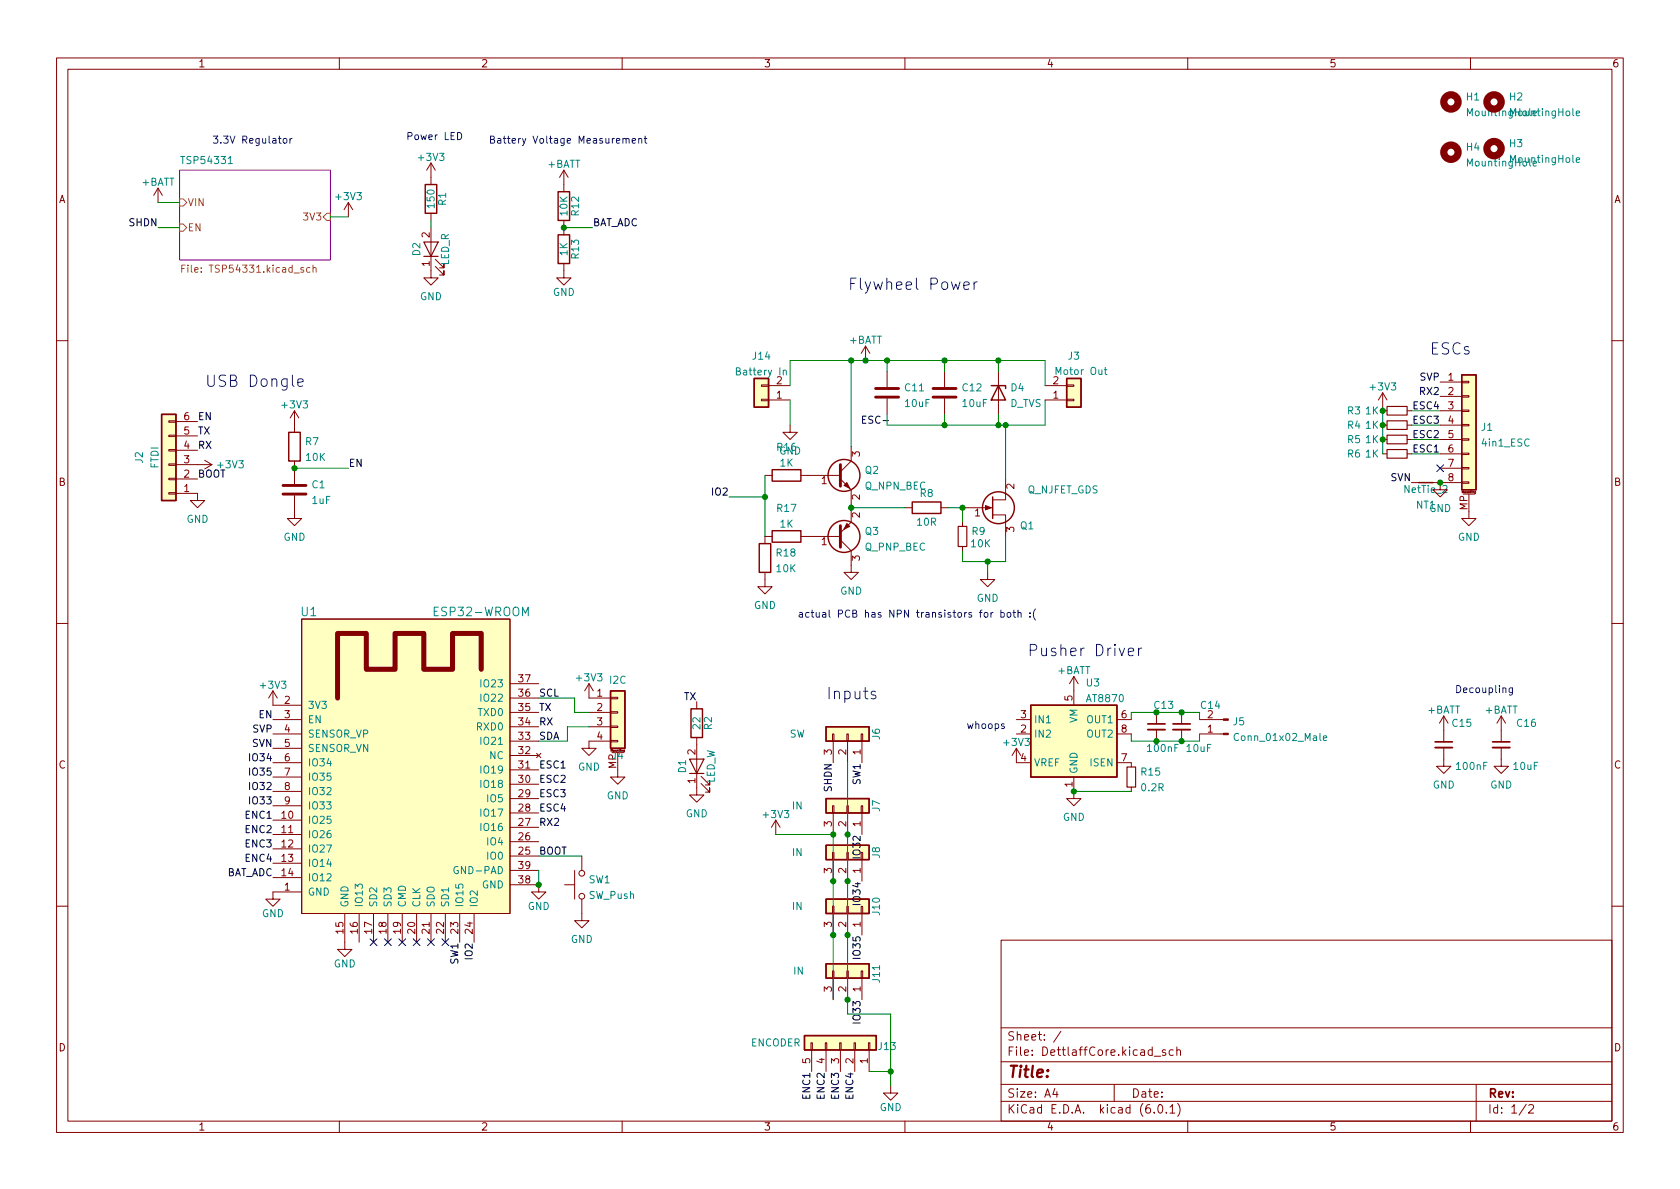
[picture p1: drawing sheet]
<svg xmlns="http://www.w3.org/2000/svg" width="297mm" height="210mm" viewBox="0 0 297 210" stroke-linecap="round" stroke-linejoin="round" font-family="sans-serif">
<g fill="none" stroke="#840000" stroke-width=".18">
<path d="M10 10.2h277v190.1h-277zM12 12.2h273v186.1h-273zM60 10.2v2M110 10.2v2M160 10.2v2M210 10.2v2M260 10.2v2M27.9 33.3l-.7 1.2M27.9 33.3v2.5M27.9 33.3l.8 1.2M61.6 35.8l-.8 1.3M61.6 35.8v2.5"/>
<path d="M61.6 35.8l.8 1.3M76.2 28.8v3.8M76.2 37.7v1.3M76.2 28.8l-.8 1.3M76.2 28.8l.8 1.3M99.7 30.1v3.8M99.7 39v2.5M99.7 30.1l-.8 1.3M99.7 30.1l.8 1.3M76.2 40.3v8.8h1.3l-1.3 1.3-1.3-1.3h1.3M77 47.1l1.5 1.5v-.7v.7h-.8M77 45.8l1.5 1.6v-.8v.8h-.8"/>
<path d="M99.7 46.6v2.5h1.3l-1.3 1.3-1.3-1.3h1.3M10 60.2h2M29.8 74.4h1.3v.3h-1.3zM29.8 77h1.3v.2h-1.3zM29.8 79.5h1.3v.3h-1.3zM31.1 79.6h3.8M31.1 77.1h3.8M31.1 74.5h3.8M52.1 72.6v3.8M52.1 72.6l-.8 1.3M52.1 72.6l.7 1.3M134.6 68.1h1.3v.2h-1.3z"/>
<path d="M134.6 70.6h1.3v.3h-1.3zM135.9 70.7h3.8M135.9 68.2h3.8M139.7 75.2v1.2h1.3l-1.3 1.3-1.3-1.3h1.3M150.5 79v2.5l-1.9 1.9M153 61.2l-.7 1.3M153 61.2v2.5M153 61.2l.8 1.3M156.8 65.7v2.7M156.8 70.5v2.8M167 65.7v2.7M167 70.5v2.8"/>
<path d="M176.5 65.7v7.6M184.8 70.7h3.8M184.8 68.2h3.8M188.6 68.1h1.3v.2h-1.3zM188.6 70.6h1.3v.3h-1.3zM244.5 72.6h.7M244.5 75.2h.7M244.5 77.7h.7M244.5 69.5l-.8 1.2M244.5 69.5v2.5M244.5 69.5l.7 1.2M248.8 72.6h.8"/>
<path d="M248.8 75.2h.8M248.8 77.7h.8M254.6 67.6h3.8M254.6 70.1h3.8M254.6 72.6h3.8M254.6 75.2h3.8M254.6 77.7h3.8M258.4 77.6h1.3v.2h-1.3zM258.4 75.1h1.3v.2h-1.3zM258.4 72.5h1.3v.3h-1.3zM258.4 70h1.3v.2h-1.3zM258.4 67.4h1.3v.3h-1.3z"/>
<path d="M285 60.2h2M29.8 82h1.3v.3h-1.3zM29.8 84.6h1.3v.2h-1.3zM29.8 87.1h1.3v.3h-1.3zM31.1 87.2h3.8v1.3h-1.2l1.2 1.3 1.3-1.3h-1.3M31.1 82.2h6.4M31.1 84.7h3.8M36.2 81.4l1.3 .8M37.5 82.2l-1.3 .7M52.1 87.6v4.1h1.2l-1.2 1.3-1.3-1.3h1.3M52.1 81.5v4.1M135.3 84.1h1.2"/>
<path d="M136.5 94.9h-1.2v1.2M141.6 94.9h7M141.6 84.1h7M148.6 95.5l1.9 1.9v3.8h1.3l-1.3 1.3-1.3-1.3h1.3M148.6 84.7l1.9 1.9v2.5M150.5 89.8v2.5l-1.9 1.9M160 89.8h1.3M166.4 89.8h1.2M170.2 89.8h5.3M170.2 92.3v.8M170.2 96.6v.8M175.5 91.1h2.3v3.8"/>
<path d="M177.8 84.7v3.7h-2.3M244.5 80.3h.7M248.8 80.3h.8M254.6 80.3h3.8M254.6 82.8h3.8M254.6 85.3h3.8M258.4 85.2h1.3v.3h-1.3zM258.4 82.7h1.3v.2h-1.3zM258.4 80.1h1.3v.3h-1.3zM258.7 87.4h2M259.7 87.4v4.3h1.3l-1.3 1.3-1.3-1.3h1.3M260.9 86.9v.3l-.2 .1"/>
<path d="M260.9 86.9l-.2 .1 .1 .1h.1M10 110.2h2M53.3 109.5h36.9v52h-36.9zM135.3 101.2v2.6h1.2l-1.2 1.2-1.3-1.2h1.3M174.6 101.2v1.3h1.3l-1.3 1.3-1.2-1.3h1.2M189.9 119.6l-.8 1.3M189.9 119.6v5.1M189.9 119.6l.7 1.3M285 110.2h2M48.3 127.2h5M48.3 129.8h5M48.3 134.9h5"/>
<path d="M48.3 122.2v2.5h5M48.3 132.3h5M48.3 137.4h5M48.3 139.9h5M48.3 122.2l-.8 1.2M48.3 122.2l.7 1.2M90.2 138.7h5M90.2 136.1h5M90.2 133.6h5M90.2 131.1h5M90.2 128.5h5M90.2 126h5"/>
<path d="M90.2 123.4h5M90.2 120.9h5M94.9 133.2l.7 .8M95.6 133.2l-.7 .8M104.1 120.9l-.7 1.3M104.1 120.9v2.5h3.8M104.1 120.9l.8 1.3M104.1 128.5h3.8M104.1 126h3.8M107.9 130.9h1.3v.3h-1.3zM107.9 128.4h1.3v.2h-1.3zM107.9 125.9h1.3v.2h-1.3z"/>
<path d="M107.9 123.3h1.3v.3h-1.3zM107.9 131.1h-3.8v1.2h1.3l-1.3 1.3-1.2-1.3h1.2M109.2 133.1v4.3h1.3l-1.3 1.3-1.3-1.3h1.3M123.2 130.4v10.2h1.3l-1.3 1.3-1.3-1.3h1.3M123.2 124.1v1.2M124 138.6l1.5 1.5v-.8v.8h-.8M124 137.3l1.5 1.5v-.8v.8h-.8M147.2 129.8h.2v1.3h-.2zM147.3 131.1v3.8M149.7 129.8h.3v1.3h-.3zM149.9 131.1v3.8M152.3 129.8h.2v1.3h-.2z"/>
<path d="M152.4 131.1v3.8M179.7 127.2h2.5M179.7 129.8h2.5M179.7 132.3v2.6h2.5M179.7 132.3l-.8 1.3M179.7 132.3l.8 1.3M189.9 137.4v3.8h1.2l-1.2 1.3-1.3-1.3h1.3M197.5 134.9h2.5v.7M197.5 127.2h2.5M197.5 129.8h2.5M200 139.2v.7M204.5 126v2"/>
<path d="M204.5 129v2.1M208.9 126v2M208.9 129v2.1M212.1 127.2h4.2M212.1 129.8h4.2M255.3 132.2v3.3h1.2l-1.2 1.3-1.3-1.3h1.3M255.3 126.6l-.8 1.3M255.3 126.6v4.6M255.3 126.6l.7 1.3M265.4 132.2v3.3h1.3l-1.3 1.3-1.2-1.3h1.2M265.4 126.6v4.6M265.4 126.6l-.7 1.3"/>
<path d="M265.4 126.6l.8 1.3M48.3 145h5M48.3 147.6h5M48.3 150.1h5M48.3 152.6h5M48.3 155.2h5M48.3 142.5h5M53.3 157.7h-5v1.3h1.2l-1.2 1.3-1.3-1.3h1.3M90.2 156.5h5v1.2h1.3l-1.3 1.3-1.2-1.3h1.2M90.2 151.4h5M90.2 148.8h5M90.2 146.3h5"/>
<path d="M90.2 143.8h5M90.2 141.2h5M90.2 153.9h5M99.8 156.5h1.8M101.6 153.9v5.1M102.9 159v3.8h1.2l-1.2 1.3-1.3-1.3h1.3M102.9 151.4v2.5M137.2 145l.7 1.3M137.2 145v2.6M137.2 145l-.8 1.3M147.2 142.5h.2v1.3h-.2zM147.2 150.7h.2v1.3h-.2z"/>
<path d="M147.3 143.8v3.8M147.3 152v3.8M149.7 142.5h.3v1.3h-.3zM149.7 150.7h.3v1.3h-.3zM149.9 143.8v3.8M149.9 152v3.8M152.3 142.5h.2v1.3h-.2zM152.3 150.7h.2v1.3h-.2zM152.4 143.8v3.8M152.4 152v3.8M10 160.2h2M61 161.5v6.4h1.2l-1.2 1.3-1.3-1.3h1.3"/>
<path d="M63.5 161.5v5.1M66 161.5v5.1M68.6 161.5v5.1M71.1 161.5v5.1M73.7 161.5v5.1M76.2 161.5v5.1M78.7 161.5v5.1M81.3 161.5v5.1M83.8 161.5v5.1M147.2 171.7h.2v1.3h-.2zM147.2 160.3h.2v1.2h-.2zM147.3 161.5v3.8"/>
<path d="M147.3 173v3.8M149.7 171.7h.3v1.3h-.3zM149.7 160.3h.3v1.2h-.3zM149.9 161.5v3.8M149.9 173v3.8M152.3 171.7h.2v1.3h-.2zM152.3 160.3h.2v1.2h-.2zM152.4 161.5v3.8M152.4 173v3.8M177 166.3h108v32h-108zM285 160.2h2M60 198.3v2"/>
<path d="M110 198.3v2M143.4 184.4h.2v1.3h-.2zM143.5 185.7v3.8M145.9 184.4h.3v1.3h-.3zM146 185.7v3.8M148.5 184.4h.2v1.3h-.2zM148.6 185.7v3.8M151 184.4h.3v1.3h-.3zM151.1 185.7v3.8M153.5 184.4h.3v1.3h-.3zM153.7 185.7v3.8M157.5 192v1.3h1.2l-1.2 1.3-1.3-1.3h1.3"/>
<path d="M160 198.3v2M177 194.8h108M177 191.8h108M177 187.8h108M177 181.8h108M186.5 192.5l-.4 1h1M186.9 193v1M187.6 182.4l-1.3 1.9M197 191.8v3M204.1 196.7v.1M204.1 186.8h1.1M204.9 195.4l.2-.1a.81 .81 0 0 1 .6 .7 .81 .81 0 0 1-.3 .8h-.2a.81 .81 0 0 1-.6-.6 .81 .81 0 0 1 .3-.8z"/>
<path d="M206.1 185.7l-.4-.1-.2 .2 .1 .3 .5 .1v.4h-.6M206.2 196.7v.1M206.9 195.8l.4-.5v1.5M206.9 196.8h.8M207.4 185.7l-.4-.1-.3 .3v.4l.2 .3h.5M208.1 185.8l.2-.2 .3 .1 .1 .9M208.1 185.1v1.5M208.2 195.1a1.72 1.72 0 0 1 0 2.3M210 198.3v2M260 198.3v2M261 191.8v6.5M269.9 195.3l-1.3 1.9"/>
<path d="M270.3 195.5l.6-.2 .2 .2 .1 .3-1 1h1"/>
<circle cx="102.9" cy="154.4" r=".51"/>
<circle cx="102.9" cy="158.5" r=".51"/>
</g>
<path d="M31.7 30.1h26.7v15.9h-26.7z" fill="#fff" stroke="#fff" stroke-width=".18"/>
<path d="M31.7 30.1h26.7v15.9h-26.7z" fill="none" stroke="#840084" stroke-width=".18"/>
<path d="M31.7 35.2h.7l.6 .6-.6 .6h-.7zM31.7 39.6h.7l.6 .7-.6 .6h-.7zM57.8 37.7h.6v1.3h-.6l-.7-.7zM32.1 47.5h.5M32.7 46.9h-.6v1.2M54.8 47.4l-.4-.1-.2 .2 .1 .6h.5M55.4 47.4l.1-.1 .3 .1 .1 .7M55.4 46.9v1.2" fill="none" stroke="#848400" stroke-width=".18"/>
<path d="M40.4 28.9h.7M278.7 20l.6-.1-.1-.2-.3-.1-.2 .2 .1 .6h.4M278.7 28.3l.6-.1-.1-.3h-.3l-.2 .2 .1 .6h.4M138.5 65.6l.2-.1h.3v.8M140.7 79a.64 .64 0 0 1 .7 .7 .64 .64 0 0 1-.7 .6zM195.2 65.4h.5M195.4 65v1l.3 .2M234 130.5l.6-.1-.1-.2-.3-.1-.2 .2v.6h.5M81 153.3a.59 .59 0 0 0-.8 .6 .59 .59 0 0 0 .8 .5v-.5h-.2" fill="none" stroke="#008484" stroke-width=".18"/>
<path d="M74.9 42.8h2.6l-1.3 2.5zM74.9 45.3h2.6M245.2 79.5h3.6v1.5h-3.6zM245.2 77h3.6v1.5h-3.6zM245.2 74.4h3.6v1.5h-3.6zM245.2 71.9h3.6v1.5h-3.6zM169.4 93.1h1.5v3.5h-1.5zM121.9 134.2h2.6l-1.3 2.6zM121.9 136.8h2.6M199.3 135.6h1.5v3.6h-1.5z" fill="none" stroke="#840000" stroke-width=".2"/>
<g fill="none" stroke="#840000" stroke-width=".25">
<path d="M75.2 32.6h2v5.1h-2zM98.7 33.9h2v5.1h-2zM98.7 41.5h2v5.1h-2zM28.6 73.3h2.5v15.2h-2.5zM51.1 76.4h2v5.1h-2zM133.3 66.9h2.6v5.1h-2.6zM175.3 68.2h2.5v.5M176.5 68.2l1.3 2.5h-2.5zM188.6 66.9h2.5v5.1h-2.5zM258.4 66.3h2.6v20.3h-2.6zM134.2 96.1h2.1v5.1h-2.1zM136.5 93.8h5.1v2.1h-5.1z"/>
<path d="M136.5 83.1h5.1v2h-5.1zM161.3 88.8h5.1v2h-5.1zM175.5 87.9v3.8M107.9 122.2h2.6v10.1h-2.6zM122.2 125.3h2v5.1h-2zM146 128.5h7.7v2.6h-7.7zM182.2 124.7h15.3v12.7h-15.3zM146 141.2h7.7v2.6h-7.7zM146 159h7.7v2.5h-7.7zM146 149.5h7.7v2.5h-7.7zM146 170.4h7.7v2.6h-7.7zM142.2 183.1h12.7v2.6h-12.7z"/>
<circle cx="149.2" cy="84.1" r="2.82"/>
<circle cx="149.2" cy="94.9" r="2.82"/>
<circle cx="176.5" cy="89.8" r="2.82"/>
</g>
<path d="M154.8 70.2h4.1M154.8 68.7h4.1M165 70.2h4M165 68.7h4M50 87.4h4.1M50 85.8h4.1M148.6 93v3.8M148.6 82.2v3.8" fill="none" stroke="#840000" stroke-width=".51"/>
<g fill="#840000" stroke="#840000" stroke-width=".18">
<path d="M216.3 127.1h.9v.3h-.9z"/>
<path d="M216.3 129.7h.9v.2h-.9z"/>
<path d="M149.7 92.6l.5 .5-1 .5z"/>
<path d="M174.2 89.4l1.1 .4-1.1 .4z"/>
<path d="M149.2 85.8l.5-.5 .5 1.1z"/>
</g>
<g fill="#ffffc2" stroke="#ffffc2" stroke-width=".18">
<path d="M146 128.5h7.7v2.6h-7.7z"/>
<path d="M182.2 124.7h15.3v12.7h-15.3z"/>
<path d="M142.2 183.1h12.7v2.6h-12.7z"/>
<path d="M146 170.4h7.7v2.6h-7.7z"/>
<path d="M146 141.2h7.7v2.6h-7.7z"/>
<path d="M188.6 66.9h2.5v5.1h-2.5z"/>
<path d="M53.3 109.5h36.9v52h-36.9z"/>
<path d="M258.4 66.3h2.6v20.3h-2.6z"/>
<path d="M107.9 122.2h2.6v10.1h-2.6z"/>
<path d="M146 159h7.7v2.5h-7.7z"/>
<path d="M28.6 73.3h2.5v15.2h-2.5z"/>
<path d="M133.3 66.9h2.6v5.1h-2.6z"/>
<path d="M146 149.5h7.7v2.5h-7.7z"/>
</g>
<path d="M202.9 129h3.1M207.4 129h3M253.7 132.2h3.1M263.9 132.2h3.1" fill="none" stroke="#840000" stroke-width=".33"/>
<path d="M202.9 128h3.1M207.4 128h3M253.7 131.2h3.1M263.9 131.2h3.1" fill="none" stroke="#840000" stroke-width=".3"/>
<path d="M85.1 118.4v-6.4h-5.1v6.4h-5.1v-6.4h-5.1v6.4h-5v-6.4h-5.1v11.4" fill="none" stroke="#840000" stroke-width=".89"/>
<g fill="none" stroke="#840000" stroke-width="1.3">
<circle cx="256.5" cy="18" r="1.27"/>
<circle cx="264.2" cy="18" r="1.27"/>
<circle cx="256.5" cy="26.9" r="1.27"/>
<circle cx="264.2" cy="26.3" r="1.27"/>
</g>
<path d="M152.5 74.2h.4M153.1 73.6h-.6v1.3h.6" fill="none" stroke="#000" stroke-width=".18"/>
<g fill="none" stroke="#0000c2" stroke-width=".18">
<path d="M50.2 24.5h.3l.2 .2v.4l-.2 .2h-.3l-.1-.2zM51.3 24.5v.8M51.6 24.5l-.3 .2M80.9 23.4a.64 .64 0 0 1 .7 .7 .64 .64 0 0 1-.7 .6zM110.1 24.6l.2-.1h.3l.1 .8M110.7 24.7l.2-.2h.3v.8M111.8 24.9l.6-.1-.1-.3h-.3l-.2 .2v.6h.5M112.9 24.6l.2-.1h.3l.1 .8M112.9 24.5v.8M113.9 24.5h.5M114.1 24.1v1l.3 .2M170.4 50.5l1-.2-.1-.4-.6-.1-.3 .3 .1 1 .2 .1 .6-.1"/>
<path d="M172.2 49.8v1.4M172.8 49.8a.51 .51 0 0 0-.6 .4M52.7 67.7l.9-.2-.1-.4-.6-.1-.2 .3v.9l.2 .1 .6-.1M174.1 108.4l.3-.1 .3 .2v.4l-.3 .2h-.3l-.1-.2zM175.2 108.3v.8M175.6 108.3l-.4 .2M177 108.4l.3-.1 .3 .2-.1 .6h-.5M177 107.9v1.2M178.2 108.4l.3-.1 .2 .2v.4l-.2 .2h-.3l-.1-.2zM179.1 108.3h.5M179.3 107.9v1.1l.3 .1M180 108.4l.2-.1 .3 .1v.7"/>
<path d="M180 107.9v1.2M182.1 109v.1M182.1 108.4v.1M183.1 107.7a1.46 1.46 0 0 0 0 1.9M199.5 115.3l.9-.2v-.4l-.6-.1-.3 .3 .1 1h.2h.6M201.3 114.6v1.3M201.9 114.6a.51 .51 0 0 0-.6 .4M154.8 122.3l-.5-.1-.3 .3 .1 .3 .7 .2 .1 .2-.1 .3-.2 .1-.6-.1M177.5 128h-.3l-.1 .2v.1l.4 .2v.3h-.4M267.4 121.6v1.1l-.2 .2-.3-.1M267.4 121.7l-.4-.1-.2 .3 .1 .5h.5"/>
</g>
<g fill="none" stroke="#008400" stroke-width=".18">
<path d="M27.9 35.8h3.8M58.4 38.3h3.2M76.2 39v1.3M27.9 40.3h3.8M99.7 40.3h5.1M139.7 68.2v-4.5h45.1v4.5M139.7 70.7v4.5M150.5 63.7v15.3M156.8 63.7v2M167 63.7v2M167 73.3v1.9M176.5 63.7v2"/>
<path d="M176.5 73.3v1.9M177.8 75.2v9.5M184.8 70.7v4.5h-28M244.5 72v8.3M249.6 75.2h5M249.6 77.7h5M249.6 72.6h5M52.1 82.8h9.5M128.9 87.9h6.4M135.3 84.1v10.8M150.5 89.1v.7h9.5M167.6 89.8h2.6v2.5"/>
<path d="M174.6 99.3v1.9M177.8 94.9v4.4h-7.6v-1.9M249.6 80.3h5M95.2 123.4h6.4v2.6h2.5M104.1 128.5h-3.8v2.6h-5.1M149.9 134.9v44.4h7.6v12.7M189.9 139.9h10.1M200 127.2v-1.2h12.1v1.2M200 129.8v1.3h12.1v-1.3M95.2 151.4h7.7M95.2 153.9v2.6M137.2 147.6h10.1v29.2"/>
<path d="M153.7 189.5h3.8"/>
</g>
<g fill="none" stroke="#000084" stroke-width=".18">
<path d="M254 82.2l1.2 1.2M255.2 82.2l-1.2 1.2M65.4 166l1.2 1.2M66.6 166l-1.2 1.2M68 166l1.2 1.2M69.2 166l-1.2 1.2M70.5 166l1.2 1.2M71.7 166l-1.2 1.2M73.1 166l1.2 1.2M74.3 166l-1.2 1.2M75.6 166l1.2 1.2M76.8 166l-1.2 1.2"/>
<path d="M78.1 166l1.2 1.2M79.3 166l-1.2 1.2"/>
</g>
<g fill="#008400" stroke="#008400" stroke-width=".18">
<circle cx="208.9" cy="126" r=".46"/>
<circle cx="204.5" cy="126" r=".46"/>
<circle cx="208.9" cy="131.1" r=".46"/>
<circle cx="204.5" cy="131.1" r=".46"/>
<circle cx="52.1" cy="82.8" r=".46"/>
<circle cx="189.9" cy="139.9" r=".46"/>
<circle cx="149.9" cy="147.6" r=".46"/>
<circle cx="150.5" cy="89.8" r=".46"/>
<circle cx="147.3" cy="165.3" r=".46"/>
<circle cx="149.9" cy="165.3" r=".46"/>
<circle cx="149.9" cy="176.8" r=".46"/>
<circle cx="149.9" cy="155.8" r=".46"/>
<circle cx="147.3" cy="147.6" r=".46"/>
<circle cx="176.5" cy="63.7" r=".46"/>
<circle cx="177.8" cy="75.2" r=".46"/>
<circle cx="176.5" cy="75.2" r=".46"/>
<circle cx="167" cy="75.2" r=".46"/>
<circle cx="174.6" cy="99.3" r=".46"/>
<circle cx="156.8" cy="63.7" r=".46"/>
<circle cx="167" cy="63.7" r=".46"/>
<circle cx="170.2" cy="89.8" r=".46"/>
<circle cx="157.5" cy="189.5" r=".46"/>
<circle cx="147.3" cy="155.8" r=".46"/>
<circle cx="135.3" cy="87.9" r=".46"/>
<circle cx="150.5" cy="63.7" r=".46"/>
<circle cx="153" cy="63.7" r=".46"/>
<circle cx="99.7" cy="40.3" r=".46"/>
<circle cx="244.5" cy="77.7" r=".46"/>
<circle cx="254.6" cy="85.3" r=".46"/>
<circle cx="244.5" cy="72.6" r=".46"/>
<circle cx="244.5" cy="75.2" r=".46"/>
<circle cx="95.2" cy="156.5" r=".46"/>
</g>
<g font-size="2.8" fill="#0000c2">
<text x="149.9" y="51.3">Flywheel Power</text>
<text x="252.7" y="62.7">ESCs</text>
<text x="36.2" y="68.4">USB Dongle</text>
<text x="181.6" y="116">Pusher Driver</text>
<text x="146" y="123.7">Inputs</text>
</g>
<text font-size="2.8" fill="#840000" x="178" y="190.6">Title:</text>
<g font-size="2.1" fill="#008484">
<text x="53.3" y="109">U1</text>
<text x="77.1" y="109">ESP32-WROOM</text>
</g>
<g font-size="2.1" fill="#840000">
<text x="178" y="184">Sheet: /</text>
<text x="178" y="186.7">File: DettlaffCore.kicad_sch</text>
<text x="178" y="196.9">KiCad E.D.A. kicad (6.0.1)</text>
<text x="178" y="194.1">Size: A4</text>
<text x="200" y="194.1">Date:</text>
<text x="263" y="194.1">Rev:</text>
<text x="263" y="196.9">Id: 1/2</text>
</g>
<g font-size="1.8" fill="#840000">
<text x="35" y="11.9">1</text>
<text x="85" y="11.9">2</text>
<text x="135" y="11.9">3</text>
<text x="185" y="11.9">4</text>
<text x="235" y="11.9">5</text>
<text x="285" y="11.9">6</text>
<text x="10.3" y="35.9">A</text>
<text x="285.3" y="35.9">A</text>
<text x="75.9" y="47.1" transform="rotate(-90 75.9 47.1)">1</text>
<text x="75.9" y="42" transform="rotate(-90 75.9 42)">2</text>
<text x="137.3" y="70.5">1</text>
<text x="137.3" y="67.9">2</text>
<text x="186.2" y="70.5">1</text>
<text x="186.2" y="67.9">2</text>
<text x="256" y="67.3">1</text>
<text x="256" y="69.8">2</text>
<text x="32.5" y="76.8">5</text>
<text x="32.5" y="74.3">6</text>
<text x="256" y="72.4">3</text>
<text x="256" y="74.9">4</text>
<text x="256" y="77.5">5</text>
<text x="32.5" y="81.9">3</text>
<text x="32.5" y="79.4">4</text>
<text x="152" y="80.8" transform="rotate(-90 152 80.8)">3</text>
<text x="256" y="80">6</text>
<text x="256" y="82.5">7</text>
<text x="10.3" y="85.9">B</text>
<text x="32.5" y="87">1</text>
<text x="32.5" y="84.4">2</text>
<text x="145.2" y="85.6">1</text>
<text x="152" y="88.4" transform="rotate(-90 152 88.4)">2</text>
<text x="179.3" y="86.5" transform="rotate(-90 179.3 86.5)">2</text>
<text x="248.4" y="87.2">NetTie_2</text>
<text x="256" y="85.1">8</text>
<text x="285.3" y="85.9">B</text>
<text x="152" y="91.5" transform="rotate(-90 152 91.5)">2</text>
<text x="172.4" y="91.3">1</text>
<text x="179.3" y="94.1" transform="rotate(-90 179.3 94.1)">3</text>
<text x="259.5" y="90.2" transform="rotate(-90 259.5 90.2)">MP</text>
<text x="145.2" y="96.4">1</text>
<text x="152" y="99.2" transform="rotate(-90 152 99.2)">3</text>
<text x="50.3" y="124.5">2</text>
<text x="91.7" y="125.7">35</text>
<text x="91.7" y="123.2">36</text>
<text x="91.7" y="120.6">37</text>
<text x="105.6" y="123.2">1</text>
<text x="105.6" y="125.7">2</text>
<text x="189.6" y="123.9" transform="rotate(-90 189.6 123.9)">5</text>
<text x="50.3" y="127">3</text>
<text x="50.3" y="129.5">4</text>
<text x="91.7" y="130.8">33</text>
<text x="91.7" y="128.3">34</text>
<text x="105.6" y="128.3">3</text>
<text x="105.6" y="130.8">4</text>
<text x="180.5" y="129.5">2</text>
<text x="180.5" y="127">3</text>
<text x="198.3" y="127">6</text>
<text x="198.3" y="129.5">8</text>
<text x="213.5" y="129.5">1</text>
<text x="10.3" y="135.9">C</text>
<text x="50.3" y="132.1">5</text>
<text x="50.3" y="134.6">6</text>
<text x="50.3" y="137.2">7</text>
<text x="91.7" y="135.9">31</text>
<text x="91.7" y="133.3">32</text>
<text x="109" y="135.9" transform="rotate(-90 109 135.9)">MP</text>
<text x="122.9" y="133.5" transform="rotate(-90 122.9 133.5)">2</text>
<text x="147.1" y="133.5" transform="rotate(-90 147.1 133.5)">3</text>
<text x="149.6" y="133.5" transform="rotate(-90 149.6 133.5)">2</text>
<text x="152.1" y="133.5" transform="rotate(-90 152.1 133.5)">1</text>
<text x="180.5" y="134.6">4</text>
<text x="198.3" y="134.6">7</text>
<text x="285.3" y="135.9">C</text>
<text x="50.3" y="139.7">8</text>
<text x="50.3" y="142.2">9</text>
<text x="91.7" y="143.5">28</text>
<text x="91.7" y="141">29</text>
<text x="91.7" y="138.4">30</text>
<text x="122.9" y="138.5" transform="rotate(-90 122.9 138.5)">1</text>
<text x="189.6" y="139.2" transform="rotate(-90 189.6 139.2)">1</text>
<text x="49.8" y="144.8">10</text>
<text x="49.8" y="147.3">11</text>
<text x="49.8" y="149.9">12</text>
<text x="91.7" y="148.6">26</text>
<text x="91.7" y="146">27</text>
<text x="147.1" y="146.2" transform="rotate(-90 147.1 146.2)">3</text>
<text x="149.6" y="146.2" transform="rotate(-90 149.6 146.2)">2</text>
<text x="152.1" y="146.2" transform="rotate(-90 152.1 146.2)">1</text>
<text x="49.8" y="152.4">13</text>
<text x="49.8" y="154.9">14</text>
<text x="91.7" y="151.1">25</text>
<text x="91.7" y="153.7">39</text>
<text x="147.1" y="154.4" transform="rotate(-90 147.1 154.4)">3</text>
<text x="149.6" y="154.4" transform="rotate(-90 149.6 154.4)">2</text>
<text x="152.1" y="154.4" transform="rotate(-90 152.1 154.4)">1</text>
<text x="50.3" y="157.5">1</text>
<text x="91.7" y="156.2">38</text>
<text x="60.7" y="165.1" transform="rotate(-90 60.7 165.1)">15</text>
<text x="63.2" y="165.1" transform="rotate(-90 63.2 165.1)">16</text>
<text x="65.8" y="165.1" transform="rotate(-90 65.8 165.1)">17</text>
<text x="68.3" y="165.1" transform="rotate(-90 68.3 165.1)">18</text>
<text x="70.9" y="165.1" transform="rotate(-90 70.9 165.1)">19</text>
<text x="73.4" y="165.1" transform="rotate(-90 73.4 165.1)">20</text>
<text x="75.9" y="165.1" transform="rotate(-90 75.9 165.1)">21</text>
<text x="78.5" y="165.1" transform="rotate(-90 78.5 165.1)">22</text>
<text x="81" y="165.1" transform="rotate(-90 81 165.1)">23</text>
<text x="83.6" y="165.1" transform="rotate(-90 83.6 165.1)">24</text>
<text x="147.1" y="163.9" transform="rotate(-90 147.1 163.9)">3</text>
<text x="149.6" y="163.9" transform="rotate(-90 149.6 163.9)">2</text>
<text x="152.1" y="163.9" transform="rotate(-90 152.1 163.9)">1</text>
<text x="147.1" y="175.4" transform="rotate(-90 147.1 175.4)">3</text>
<text x="149.6" y="175.4" transform="rotate(-90 149.6 175.4)">2</text>
<text x="152.1" y="175.4" transform="rotate(-90 152.1 175.4)">1</text>
<text x="10.3" y="185.9">D</text>
<text x="285.3" y="185.9">D</text>
<text x="143.3" y="188.1" transform="rotate(-90 143.3 188.1)">5</text>
<text x="145.8" y="188.1" transform="rotate(-90 145.8 188.1)">4</text>
<text x="148.3" y="188.1" transform="rotate(-90 148.3 188.1)">3</text>
<text x="150.9" y="188.1" transform="rotate(-90 150.9 188.1)">2</text>
<text x="153.4" y="188.1" transform="rotate(-90 153.4 188.1)">1</text>
<text x="35" y="199.9">1</text>
<text x="85" y="199.9">2</text>
<text x="135" y="199.9">3</text>
<text x="185" y="199.9">4</text>
<text x="235" y="199.9">5</text>
<text x="285" y="199.9">6</text>
</g>
<g font-size="1.8" fill="#008484">
<text x="259.3" y="17.8">H1</text>
<text x="266.9" y="17.8">H2</text>
<text x="259.6" y="20.5">MountingHole</text>
<text x="267.3" y="20.5">MountingHole</text>
<text x="32.4" y="29">TSP54331</text>
<text x="74.1" y="28.4">+3V3</text>
<text x="96.8" y="29.7">+BATT</text>
<text x="259.3" y="26.6">H4</text>
<text x="259.6" y="29.4">MountingHole</text>
<text x="266.9" y="26">H3</text>
<text x="267.3" y="28.8">MountingHole</text>
<text x="25.1" y="32.8">+BATT</text>
<text x="59.5" y="35.4">+3V3</text>
<text x="76.8" y="36.6" transform="rotate(-90 76.8 36.6)">150</text>
<text x="78.9" y="36.3" transform="rotate(-90 78.9 36.3)">R1</text>
<text x="100.3" y="38.1" transform="rotate(-90 100.3 38.1)">10K</text>
<text x="102.4" y="38.1" transform="rotate(-90 102.4 38.1)">R12</text>
<text x="74.3" y="45.2" transform="rotate(-90 74.3 45.2)">D2</text>
<text x="79.4" y="47" transform="rotate(-90 79.4 47)">LED_R</text>
<text x="100.3" y="45.2" transform="rotate(-90 100.3 45.2)">1K</text>
<text x="102.4" y="45.7" transform="rotate(-90 102.4 45.7)">R13</text>
<text x="74.2" y="53.1">GND</text>
<text x="97.7" y="52.3">GND</text>
<text x="133.1" y="63.6">J14</text>
<text x="150.2" y="60.8">+BATT</text>
<text x="188.9" y="63.6">J3</text>
<text x="130.5" y="66.4">Battery In</text>
<text x="160.1" y="69.2">C11</text>
<text x="160.1" y="72">10uF</text>
<text x="170.2" y="69.2">C12</text>
<text x="170.3" y="72">10uF</text>
<text x="178.5" y="72">D_TVS</text>
<text x="178.8" y="69.2">D4</text>
<text x="186.9" y="66.3">Motor Out</text>
<text x="242.4" y="69">+3V3</text>
<text x="50" y="72.2">+3V3</text>
<text x="238.3" y="75.8">R4</text>
<text x="238.3" y="73.3">R3</text>
<text x="241.4" y="75.8">1K</text>
<text x="241.4" y="73.3">1K</text>
<text x="261.9" y="76.2">J1</text>
<text x="25.2" y="81.9" transform="rotate(-90 25.2 81.9)">J2</text>
<text x="28" y="82.9" transform="rotate(-90 28 82.9)">FTDI</text>
<text x="54" y="78.7">R7</text>
<text x="54.2" y="81.5">10K</text>
<text x="137.4" y="79.7">R16</text>
<text x="137.9" y="82.5">1K</text>
<text x="153" y="83.8">Q2</text>
<text x="238.3" y="80.9">R6</text>
<text x="238.3" y="78.4">R5</text>
<text x="241.4" y="80.9">1K</text>
<text x="241.4" y="78.4">1K</text>
<text x="262.1" y="79">4in1_ESC</text>
<text x="55.2" y="86.3">C1</text>
<text x="55.2" y="89.1">1uF</text>
<text x="152.9" y="86.6">Q_NPN_BEC</text>
<text x="162.7" y="87.9">R8</text>
<text x="181.6" y="87.2">Q_NJFET_GDS</text>
<text x="250.4" y="89.9">NT1</text>
<text x="33" y="92.4">GND</text>
<text x="50.1" y="95.6">GND</text>
<text x="137.4" y="90.5">R17</text>
<text x="137.9" y="93.3">1K</text>
<text x="153" y="94.6">Q3</text>
<text x="162.2" y="93">10R</text>
<text x="171.9" y="94.6">R9</text>
<text x="180.4" y="93.6">Q1</text>
<text x="252.7" y="90.5">GND</text>
<text x="257.7" y="95.6">GND</text>
<text x="137.3" y="98.4">R18</text>
<text x="137.3" y="101.2">10K</text>
<text x="152.9" y="97.4">Q_PNP_BEC</text>
<text x="171.8" y="96.8">10K</text>
<text x="133.3" y="107.7">GND</text>
<text x="148.5" y="105.1">GND</text>
<text x="172.7" y="106.4">GND</text>
<text x="187" y="119.2">+BATT</text>
<text x="46.2" y="121.8">+3V3</text>
<text x="54.4" y="125.3">3V3</text>
<text x="85.3" y="124.1">IO22</text>
<text x="85.3" y="121.5">IO23</text>
<text x="102.1" y="120.5">+3V3</text>
<text x="107.8" y="120.9">I2C</text>
<text x="192.1" y="121.4">U3</text>
<text x="192.3" y="124.2">AT8870</text>
<text x="204.1" y="125.3">C13</text>
<text x="212.4" y="125.3">C14</text>
<text x="54.4" y="127.9">EN</text>
<text x="54.4" y="130.4">SENSOR_VP</text>
<text x="84.4" y="129.2">RXD0</text>
<text x="84.6" y="126.6">TXD0</text>
<text x="85.3" y="131.7">IO21</text>
<text x="123.8" y="128.9" transform="rotate(-90 123.8 128.9)">22</text>
<text x="125.9" y="129" transform="rotate(-90 125.9 129)">R2</text>
<text x="139.5" y="130.4">SW</text>
<text x="155.6" y="130.8" transform="rotate(-90 155.6 130.8)">J6</text>
<text x="177.6" y="131.9">+3V3</text>
<text x="182.8" y="130.4">IN2</text>
<text x="182.8" y="127.9">IN1</text>
<text x="190.5" y="127.9" transform="rotate(-90 190.5 127.9)">VM</text>
<text x="192.3" y="127.9">OUT1</text>
<text x="192.3" y="130.4">OUT2</text>
<text x="213.5" y="127">2</text>
<text x="218.1" y="128.2">J5</text>
<text x="218.7" y="131">Conn_01x02_Male</text>
<text x="252.4" y="126.2">+BATT</text>
<text x="256.8" y="128.5">C15</text>
<text x="262.6" y="126.2">+BATT</text>
<text x="268.3" y="128.5">C16</text>
<text x="54.4" y="133">SENSOR_VN</text>
<text x="54.4" y="135.5">IO34</text>
<text x="85.3" y="136.8">IO19</text>
<text x="86.6" y="134.2">NC</text>
<text x="102.2" y="136.3">GND</text>
<text x="108.2" y="134.2">J4</text>
<text x="121.3" y="136.6" transform="rotate(-90 121.3 136.6)">D1</text>
<text x="182.8" y="135.5">VREF</text>
<text x="190.5" y="136.9" transform="rotate(-90 190.5 136.9)">GND</text>
<text x="192.8" y="135.5">ISEN</text>
<text x="201.8" y="137.1">R15</text>
<text x="203" y="133">100nF</text>
<text x="209.9" y="133">10uF</text>
<text x="257.6" y="136.1">100nF</text>
<text x="267.7" y="136.1">10uF</text>
<text x="54.4" y="138">IO35</text>
<text x="54.4" y="140.6">IO32</text>
<text x="54.4" y="143.1">IO33</text>
<text x="85.3" y="139.3">IO18</text>
<text x="86.3" y="141.9">IO5</text>
<text x="107.3" y="141.3">GND</text>
<text x="126.4" y="138.6" transform="rotate(-90 126.4 138.6)">LED_W</text>
<text x="140.1" y="143.1">IN</text>
<text x="155.6" y="143.5" transform="rotate(-90 155.6 143.5)">J7</text>
<text x="201.9" y="139.9">0.2R</text>
<text x="253.3" y="139.4">GND</text>
<text x="263.5" y="139.4">GND</text>
<text x="54.4" y="145.7">IO25</text>
<text x="54.4" y="148.2">IO26</text>
<text x="85.3" y="146.9">IO16</text>
<text x="85.3" y="144.4">IO17</text>
<text x="86.3" y="149.5">IO4</text>
<text x="121.2" y="144.5">GND</text>
<text x="135.1" y="144.6">+3V3</text>
<text x="187.9" y="145.1">GND</text>
<text x="54.4" y="150.7">IO27</text>
<text x="54.4" y="153.3">IO14</text>
<text x="54.4" y="155.8">IO12</text>
<text x="80.9" y="154.6">GND-PAD</text>
<text x="86.3" y="152">IO0</text>
<text x="140.1" y="151.4">IN</text>
<text x="155.6" y="151.7" transform="rotate(-90 155.6 151.7)">J8</text>
<text x="54.4" y="158.4">GND</text>
<text x="61.6" y="160.5" transform="rotate(-90 61.6 160.5)">GND</text>
<text x="64.1" y="160.5" transform="rotate(-90 64.1 160.5)">IO13</text>
<text x="66.7" y="160.5" transform="rotate(-90 66.7 160.5)">SD2</text>
<text x="69.2" y="160.5" transform="rotate(-90 69.2 160.5)">SD3</text>
<text x="71.8" y="160.5" transform="rotate(-90 71.8 160.5)">CMD</text>
<text x="74.3" y="160.5" transform="rotate(-90 74.3 160.5)">CLK</text>
<text x="76.8" y="160.5" transform="rotate(-90 76.8 160.5)">SDO</text>
<text x="79.4" y="160.5" transform="rotate(-90 79.4 160.5)">SD1</text>
<text x="81.9" y="160.5" transform="rotate(-90 81.9 160.5)">IO15</text>
<text x="84.5" y="160.5" transform="rotate(-90 84.5 160.5)">IO2</text>
<text x="85.2" y="157.1">GND</text>
<text x="93.3" y="160.9">GND</text>
<text x="104.1" y="156.2">SW1</text>
<text x="104.1" y="159">SW_Push</text>
<text x="140.1" y="160.9">IN</text>
<text x="155.6" y="161.7" transform="rotate(-90 155.6 161.7)">J10</text>
<text x="46.3" y="162.2">GND</text>
<text x="100.9" y="166.7">GND</text>
<text x="59" y="171.1">GND</text>
<text x="140.3" y="172.3">IN</text>
<text x="155.6" y="173.7" transform="rotate(-90 155.6 173.7)">J11</text>
<text x="132.7" y="185">ENCODER</text>
<text x="155.4" y="185.7">J13</text>
<text x="155.5" y="196.5">GND</text>
</g>
<g font-size="1.8" fill="#0000c2">
<text x="37.5" y="25.4">3.3V Regulator</text>
<text x="71.8" y="24.8">Power LED</text>
<text x="86.4" y="25.4">Battery Voltage Measurement</text>
<text x="141" y="109.2">actual PCB has NPN transistors for both :(</text>
<text x="257.2" y="122.5">Decoupling</text>
<text x="170.8" y="128.9">whoops</text>
</g>
<g font-size="1.8">
<text x="22.9" y="40">SHDN</text>
<text x="104.8" y="40">BAT_ADC</text>
<text x="251.1" y="67.3">SVP</text>
<text x="251.2" y="69.8">RX2</text>
<text x="34.9" y="76.8">TX</text>
<text x="34.9" y="74.3">EN</text>
<text x="250" y="72.4">ESC4</text>
<text x="250" y="74.9">ESC3</text>
<text x="250" y="77.5">ESC2</text>
<text x="34.9" y="79.4">RX</text>
<text x="38.6" y="82.8">+3V3</text>
<text x="61.6" y="82.5">EN</text>
<text x="250" y="80">ESC1</text>
<text x="34.9" y="84.4">BOOT</text>
<text x="126.1" y="87.6">IO2</text>
<text x="245.9" y="85.1">SVN</text>
<text x="95.2" y="123.2">SCL</text>
<text x="95.2" y="125.7">TX</text>
<text x="120.9" y="123.8">TX</text>
<text x="44.7" y="129.5">SVP</text>
<text x="45.8" y="127">EN</text>
<text x="95.2" y="130.8">SDA</text>
<text x="95.2" y="128.3">RX</text>
<text x="44.4" y="134.6">IO34</text>
<text x="44.4" y="137.1">IO35</text>
<text x="44.6" y="132.1">SVN</text>
<text x="95.2" y="135.9">ESC1</text>
<text x="44.4" y="139.7">IO32</text>
<text x="44.4" y="142.2">IO33</text>
<text x="95.2" y="143.5">ESC4</text>
<text x="95.2" y="138.4">ESC2</text>
<text x="95.2" y="141">ESC3</text>
<text x="147.1" y="139.9" transform="rotate(-90 147.1 139.9)">SHDN</text>
<text x="152.1" y="138.7" transform="rotate(-90 152.1 138.7)">SW1</text>
<text x="43.5" y="149.8">ENC3</text>
<text x="43.5" y="144.8">ENC1</text>
<text x="43.5" y="147.3">ENC2</text>
<text x="95.2" y="146">RX2</text>
<text x="39.8" y="154.9">BAT_ADC</text>
<text x="43.5" y="152.4">ENC4</text>
<text x="95.2" y="151.1">BOOT</text>
<text x="152.1" y="151.4" transform="rotate(-90 152.1 151.4)">IO32</text>
<text x="152.1" y="159.7" transform="rotate(-90 152.1 159.7)">IO34</text>
<text x="81" y="170.5" transform="rotate(-90 81 170.5)">SW1</text>
<text x="83.6" y="169.5" transform="rotate(-90 83.6 169.5)">IO2</text>
<text x="152.1" y="169.2" transform="rotate(-90 152.1 169.2)">IO35</text>
<text x="152.1" y="180.6" transform="rotate(-90 152.1 180.6)">IO33</text>
<text x="143.2" y="194.2" transform="rotate(-90 143.2 194.2)">ENC1</text>
<text x="145.8" y="194.2" transform="rotate(-90 145.8 194.2)">ENC2</text>
<text x="148.3" y="194.2" transform="rotate(-90 148.3 194.2)">ENC3</text>
<text x="150.9" y="194.2" transform="rotate(-90 150.9 194.2)">ENC4</text>
</g>
<g font-size="1.8" fill="#848400">
<text x="33.1" y="36.4">VIN</text>
<text x="33.1" y="40.9">EN</text>
<text x="53.9" y="39">3V3</text>
<text x="33.2" y="48.2">File: TSP54331.kicad_sch</text>
</g>
<text font-size="1.8" fill="#008400" x="153.3" y="74.9">ESC-</text>
<g font-size=".5" fill="#840000">
<text x="258.5" y="87.2">Mounting</text>
<text x="108" y="132.9">Mounting</text>
</g>
</svg>
